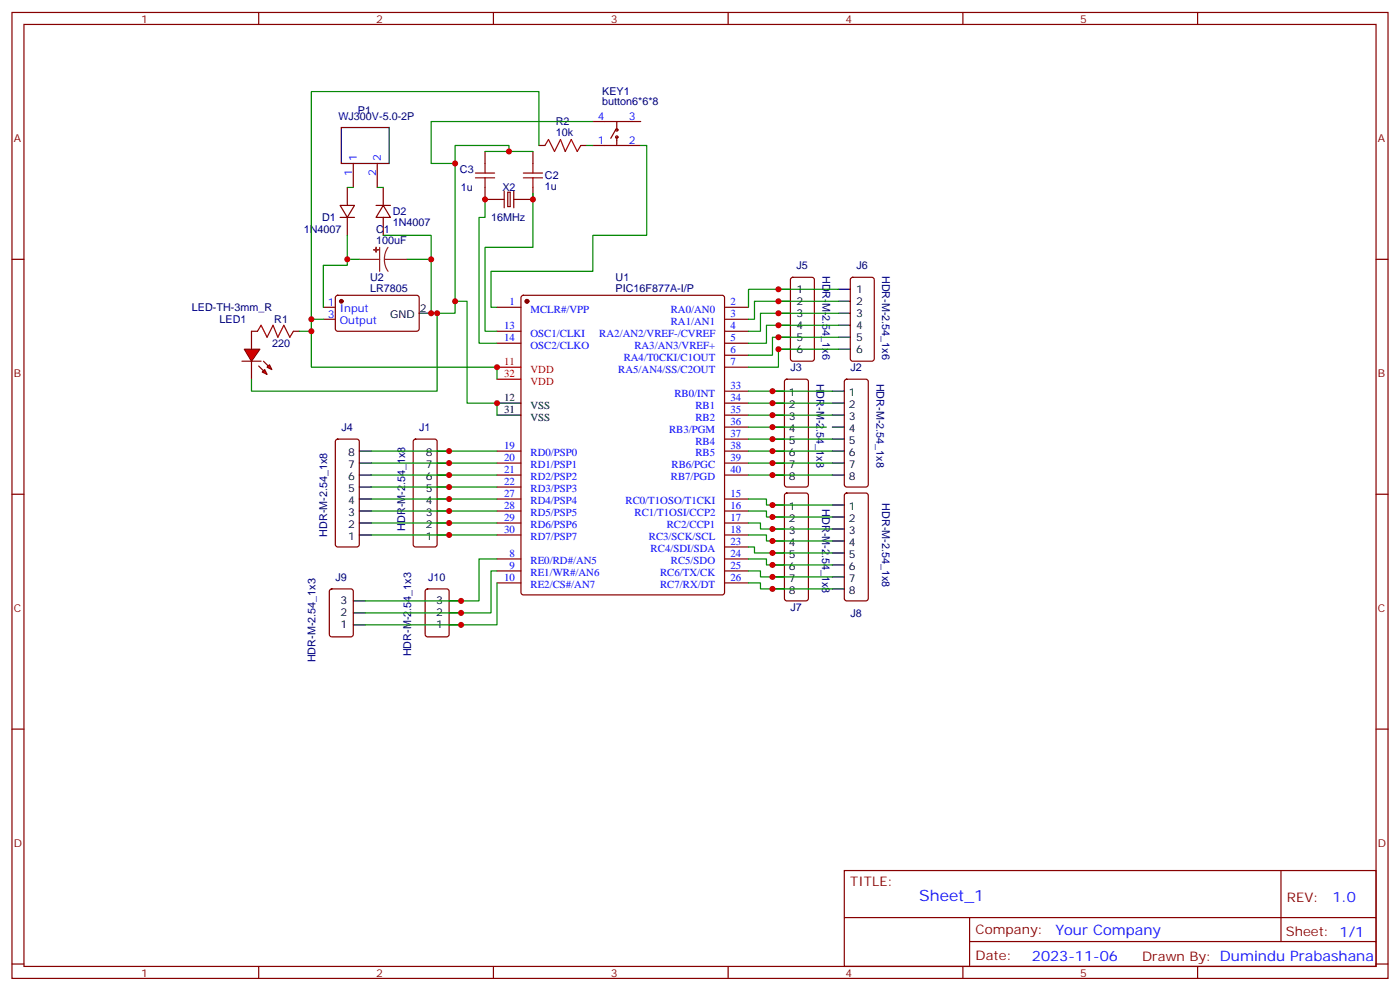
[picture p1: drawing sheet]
<svg xmlns="http://www.w3.org/2000/svg" width="412mm" height="292mm" viewBox="0 0 412 292" stroke-linecap="round" stroke-linejoin="round" font-family="sans-serif">
<g fill="none" stroke="#870000" stroke-width=".35">
<path d="M3.5 3.7h405.4v284.3h-405.4zM7.1 7.2h398.2v277.3h-398.2zM76.2 3.7v3.5M145.3 3.7v3.5M214.5 3.7v3.5M283.6 3.7v3.5M352.8 3.7v3.5M102.3 55.2v5.3M104.1 48.1v7.1M111.1 48.1v7.1M112.9 55.2v5.3M3.5 76.3h3.6"/>
<path d="M100.2 60.5h4.2l-2.1 3.5zM100.2 64h4.2M102.3 64v5.3M110.8 60.5h4.2M112.9 60.5l2.1 3.5h-4.2zM112.9 64v5.3M405.3 76.3h3.6M95.2 94h3.6M95.2 90.5h3.6M99 87.1l.5-.2 23.5 .1 .5 .6-.1 9.5-.6 .4-23.6-.1-.4-.6v-9.2zM146.4 97.5h7.1M146.4 90.5h7.1"/>
<path d="M153.7 87.1l.5-.2h58.5l.5 .2 .2 .5v86.8l-.2 .5-.5 .2h-58.5l-.5-.2-.2-.5v-86.8zM213.4 97.5h7.1M213.4 94h7.1M213.4 90.5h7.1M233.1 81.8l.4-.2h5.7l.6 .5 .1 23.5-.5 .7h-5.9l-.6-.4-.1-23.6zM250.7 81.8l.5-.2h5.6l.7 .5v23.5l-.4 .7h-5.9l-.7-.4v-23.6zM146.4 101h7.1M213.4 118.7h7.1M213.4 115.1h7.1M213.4 101h7.1M213.4 108.1h7.1M213.4 104.6h7.1"/>
<path d="M231.3 111.8l.5-.2h5.6l.5 .2 .2 .5v30.4l-.2 .5-.5 .2h-5.6l-.5-.3-.2-.4v-30.4zM248.9 111.8l.5-.2h5.7l.5 .2 .2 .5v30.4l-.3 .5-.4 .2h-5.7l-.5-.3-.2-.4v-30.4zM99 129.5l.5-.2h5.6l.5 .2 .2 .5v30.3l-.2 .5-.5 .2h-5.6l-.5-.2-.2-.5v-30.3zM121.9 129.5l.5-.2h5.7l.5 .2 .2 .5v30.3l-.3 .5-.4 .2h-5.7l-.5-.2-.2-.5v-30.3zM146.4 139.8h7.1M146.4 136.3h7.1M146.4 132.8h7.1M213.4 139.8h7.1M213.4 136.3h7.1M213.4 132.8h7.1M213.4 129.3h7.1M213.4 125.7h7.1"/>
<path d="M213.4 122.2h7.1M3.5 145.5h3.6M146.4 157.5h7.1M146.4 154h7.1M146.4 150.4h7.1M146.4 146.9h7.1M146.4 143.4h7.1M213.4 157.5h7.1M213.4 154h7.1M213.4 150.4h7.1M213.4 146.9h7.1M231.3 145.3l.5-.2h5.6l.5 .2 .2 .5v30.4l-.2 .5-.5 .2h-5.6l-.5-.3-.2-.4v-30.4z"/>
<path d="M248.9 145.3l.5-.2h5.7l.5 .2 .2 .5v30.4l-.3 .5-.4 .2h-5.7l-.5-.3-.2-.4v-30.4zM405.3 145.5h3.6M146.4 171.6h7.1M146.4 168.1h7.1M146.4 164.5h7.1M213.4 171.6h7.1M213.4 168.1h7.1M213.4 164.5h7.1M213.4 161h7.1M3.5 214.6h3.6M405.3 214.6h3.6M248.7 256.3h156.6v28.2h-156.6z"/>
<path d="M377.3 256.3v20.9M248.7 270.1h156.5M285.6 277.2h119.6M285.6 270.1v14.1M3.5 283.8h3.6M76.2 284.5v3.5M145.3 284.5v3.5M214.5 284.5v3.5M283.6 284.5v3.5M352.8 284.5v3.5M405.3 283.8h3.6"/>
</g>
<g fill="#870000" stroke="#870000" stroke-width=".35">
<circle cx="155.2" cy="88.7" r=".53"/>
<circle cx="100.5" cy="88.7" r=".53"/>
</g>
<path d="M146.4 111.6h7.1M146.4 108.1h7.1" fill="none" stroke="#f00" stroke-width=".35"/>
<g fill="none" stroke="#000" stroke-width=".35">
<path d="M100.5 37.5h14.2v10.6h-14.2zM123.5 92.2h3.5M229.3 85.2h3.5M229.3 88.7h3.5M229.3 92.2h3.5M229.3 95.7h3.5M229.3 99.3h3.5M246.9 85.2h3.6M246.9 88.7h3.6M246.9 92.2h3.6M246.9 95.7h3.6M246.9 99.3h3.6"/>
<path d="M146.4 118.7h7.1M227.5 118.7h3.6M227.5 115.1h3.6M229.3 102.8h3.5M245.2 118.7h3.5M245.2 115.1h3.5M246.9 102.8h3.6M105.8 139.8h3.6M105.8 136.3h3.6M105.8 132.8h3.6M128.8 139.8h3.5M128.8 136.3h3.5"/>
<path d="M128.8 132.8h3.5M146.4 122.2h7.1M227.5 122.2h3.6M227.5 139.8h3.6M227.5 136.3h3.6M227.5 132.8h3.6M227.5 125.7h3.6M227.5 129.3h3.6M245.2 122.2h3.5M245.2 139.8h3.5M245.2 136.3h3.5M245.2 132.8h3.5"/>
<path d="M245.2 125.7h3.5M245.2 129.3h3.5M105.8 157.5h3.6M105.8 154h3.6M105.8 150.4h3.6M105.8 146.9h3.6M105.8 143.4h3.6M128.8 157.5h3.5M128.8 154h3.5M128.8 150.4h3.5M128.8 146.9h3.5M128.8 143.4h3.5"/>
<path d="M227.5 148.7h3.6M227.5 152.2h3.6M227.5 155.7h3.6M227.5 159.2h3.6M245.2 148.7h3.5M245.2 152.2h3.5M245.2 155.7h3.5M245.2 159.2h3.5M227.5 162.8h3.6M227.5 166.3h3.6M227.5 169.8h3.6M227.5 173.4h3.6"/>
<path d="M245.2 162.8h3.5M245.2 166.3h3.5M245.2 169.8h3.5M245.2 173.4h3.5"/>
</g>
<g fill="none" stroke="#008700" stroke-width=".35">
<path d="M102.3 55.2h1.8M111.1 55.2h1.8M102.3 69.3v8.8h-7.1v12.4M102.3 76.3h3.5M112.9 69.3h14.1v22.9h7.1v-3.5h3.5v30h8.8v3.5M119.9 76.3h7.1M95.2 94h-3.5v14.1h54.7v3.5M246.9 85.2h-26.4v5.3M246.9 88.7h-24.7v5.3h-1.7M246.9 92.2h-22.9v5.3h-3.5M246.9 95.7h-21.1v5.3h-5.3M246.9 99.3h-19.4v5.3h-7"/>
<path d="M220.5 115.1h24.7M220.5 118.7h24.7M246.9 102.8h-17.6v5.3h-8.8M109.4 132.8h37M109.4 136.3h37M109.4 139.8h37M220.5 122.2h24.7M220.5 125.7h22.9M220.5 129.3h24.7M220.5 132.8h24.7M220.5 136.3h24.7M220.5 139.8h24.7"/>
<path d="M109.4 154h37M109.4 143.4h37M109.4 146.9h37M109.4 150.4h37M109.4 157.5h37M220.5 146.9h5.3v1.8h19.4M220.5 150.4h5.3v1.8h19.4M220.5 154h3.5v1.7h21.2M220.5 157.5h5.3v1.7h19.4M220.5 161h1.7v1.8h23M220.5 164.5h5.3v1.8h19.4M220.5 168.1h3.5v1.7h21.2"/>
<path d="M220.5 171.6h3.5v1.8h21.2"/>
</g>
<path d="M105.8 76.3h6M111.8 72.8v7.1M113.2 76.3l.3 1.9 .8 1.7M113.2 76.3h6.7M114.3 72.8l-.8 1.7-.3 1.8" fill="none" stroke="#8c2424" stroke-width=".35"/>
<g fill="#8c2424" stroke="#8c2424" stroke-width=".35">
<path d="M110.8 72.8v1.4z"/>
<path d="M110.1 73.5l1.4 .1z"/>
</g>
<g fill="#f00" stroke="#870000" stroke-width=".35">
<path d="M72 102.8h4.6l-2.5 3.5z"/>
<path d="M71.3 106.3h5.6z"/>
</g>
<g fill="#870000" stroke="#870000" stroke-width=".35">
<path d="M77.6 106.3l1.4 1.4z"/>
<path d="M76.2 107.7l1.4 1.4z"/>
</g>
<g fill="#f00" stroke="#870000" stroke-width=".35">
<path d="M79.4 107.4l.7 1.4-1.4-.7z"/>
<path d="M77.3 109.5l.7-.7 .7 1.4z"/>
</g>
<g fill="none" stroke="#870000" stroke-width=".35">
<path d="M174.6 35.8h14.1M181.3 38.2l-1.4 2.5M181.7 35.8v2.4M142.9 55.2v3.5h5.6M142.9 44.6v3.5M148.5 56.2v5M149.6 56.6h.7v4.2h-.7zM151.3 56.2v5M157 55.2v3.5h-5.7M157 44.6v3.5M158.7 42.8h1.8M171.1 42.8h1.8"/>
<path d="M174.6 42.8h14.1M181.7 40.4v2.4M75.8 97.5h-1.7v5.3M86.4 97.5h1.8M74.1 106.3v5.3M97.2 173.6l.5-.2h5.7l.6 .4 .1 13-.5 .6-5.9 .1-.6-.5-.1-12.9zM125.5 173.6l.4-.2h5.7l.6 .4 .1 13-.5 .6-5.9 .1-.6-.5-.1-12.9z"/>
<circle cx="181.7" cy="38.2" r=".35"/>
<circle cx="181.7" cy="40.4" r=".35"/>
</g>
<path d="M140.1 52.4h5.6M140.1 50.9h5.6M142.9 48.1v2.8M142.9 52.4v2.8M154.2 52.4h5.6M154.2 50.9h5.6M157 48.1v2.8M157 52.4v2.8M160.5 42.8l1.1-1.7 1.7 3.5 1.8-3.5 1.4 3.5 1.8-3.5 1.7 3.5 1.1-1.8M75.8 97.5l1.1-1.8 1.8 3.6 1.7-3.6 1.4 3.6 1.8-3.6 1.8 3.6 1-1.8" fill="none" stroke="#a10000" stroke-width=".35"/>
<g fill="none" stroke="#008700" stroke-width=".35">
<path d="M174.6 35.8h-47.6v12.3h7.1M142.9 58.7v5.3h-1.8v37h5.3M142.9 44.6h14.1M149.9 44.6v-1.8h-15.8v45.9M157 56.9v15.9h-14.1v24.7h3.5M158.7 42.8v-15.8h-67v67M172.9 42.8h1.7M188.7 42.8h1.8v26.5h-15.9v10.6h-30v10.6h1.8M88.2 97.5h3.5M128.8 92.2v22.9h-54.7v-3.5M146.4 164.5h-5.3v12.4h-33.5M146.4 168.1h-1.8v12.3h-37"/>
<path d="M146.4 171.6v12.3h-38.8"/>
</g>
<path d="M104.1 176.9h3.5M132.3 176.9h3.5M104.1 183.9h3.5M104.1 180.4h3.5M132.3 183.9h3.5M132.3 180.4h3.5" fill="none" stroke="#000" stroke-width=".35"/>
<g fill="#c00">
<circle cx="227.5" cy="115.1" r=".88"/>
<circle cx="227.5" cy="118.7" r=".88"/>
<circle cx="227.5" cy="122.2" r=".88"/>
<circle cx="227.5" cy="125.7" r=".88"/>
<circle cx="227.5" cy="129.3" r=".88"/>
<circle cx="227.5" cy="132.8" r=".88"/>
<circle cx="227.5" cy="136.3" r=".88"/>
<circle cx="227.5" cy="139.8" r=".88"/>
<circle cx="132.3" cy="132.8" r=".88"/>
<circle cx="132.3" cy="136.3" r=".88"/>
<circle cx="132.3" cy="139.8" r=".88"/>
<circle cx="132.3" cy="143.4" r=".88"/>
<circle cx="132.3" cy="146.9" r=".88"/>
<circle cx="132.3" cy="150.4" r=".88"/>
<circle cx="132.3" cy="154" r=".88"/>
<circle cx="132.3" cy="157.5" r=".88"/>
<circle cx="229.3" cy="85.2" r=".88"/>
<circle cx="229.3" cy="88.7" r=".88"/>
<circle cx="229.3" cy="92.2" r=".88"/>
<circle cx="229.3" cy="95.7" r=".88"/>
<circle cx="229.3" cy="99.3" r=".88"/>
<circle cx="229.3" cy="102.8" r=".88"/>
<circle cx="227.5" cy="148.7" r=".88"/>
<circle cx="227.5" cy="152.2" r=".88"/>
<circle cx="227.5" cy="155.7" r=".88"/>
<circle cx="227.5" cy="159.2" r=".88"/>
<circle cx="227.5" cy="162.8" r=".88"/>
<circle cx="227.5" cy="166.3" r=".88"/>
<circle cx="227.5" cy="169.8" r=".88"/>
<circle cx="227.5" cy="173.4" r=".88"/>
<circle cx="146.4" cy="108.1" r=".88"/>
<circle cx="146.4" cy="118.7" r=".88"/>
<circle cx="127" cy="92.2" r=".88"/>
<circle cx="127" cy="76.3" r=".88"/>
<circle cx="102.3" cy="76.3" r=".88"/>
<circle cx="91.7" cy="97.5" r=".88"/>
<circle cx="128.8" cy="92.2" r=".88"/>
<circle cx="135.8" cy="176.9" r=".88"/>
<circle cx="135.8" cy="180.4" r=".88"/>
<circle cx="135.8" cy="183.9" r=".88"/>
<circle cx="157" cy="58.7" r=".88"/>
<circle cx="142.9" cy="58.7" r=".88"/>
<circle cx="134.1" cy="88.7" r=".88"/>
<circle cx="149.9" cy="44.6" r=".88"/>
<circle cx="91.7" cy="94" r=".88"/>
<circle cx="134.1" cy="48.1" r=".88"/>
</g>
<text font-size="4.6" fill="#00f" x="270.8" y="265.3">Sheet_1</text>
<g font-size="4.2" fill="#00f">
<text x="392.5" y="265.5">1.0</text>
<text x="310.9" y="275.1">Your Company</text>
<text x="304" y="282.9">2023-11-06</text>
</g>
<g font-size="3.9" fill="#800">
<text x="250.5" y="260.8">TITLE:</text>
<text x="379.1" y="265.5">REV:</text>
<text x="287.4" y="275">Company:</text>
<text x="378.7" y="275.7">Sheet: 1/1</text>
<text x="287.4" y="282.7">Date:</text>
<text x="336.4" y="282.8">Drawn By: Dumindu Prabashana</text>
</g>
<g font-size="3.2" fill="#800">
<text x="41.6" y="6.7">1</text>
<text x="110.8" y="6.7">2</text>
<text x="179.9" y="6.7">3</text>
<text x="249.1" y="6.7">4</text>
<text x="318.2" y="6.7">5</text>
<text x="4.1" y="41.8">A</text>
<text x="405.9" y="41.8">A</text>
<text x="4.1" y="110.9">B</text>
<text x="405.9" y="110.9">B</text>
<text x="4.1" y="180.1">C</text>
<text x="405.9" y="180.1">C</text>
<text x="4.1" y="249.2">D</text>
<text x="405.9" y="249.2">D</text>
<text x="41.6" y="287.5">1</text>
<text x="110.8" y="287.5">2</text>
<text x="179.9" y="287.5">3</text>
<text x="249.1" y="287.5">4</text>
<text x="318.2" y="287.5">5</text>
</g>
<g font-size="3.2" fill="#000080">
<text x="177.4" y="27.9">KEY1</text>
<text x="99.7" y="35.2">WJ300V-5.0-2P</text>
<text x="105.4" y="33.4">P1</text>
<text x="177.4" y="31">button6*6*8</text>
<text x="163.7" y="40">10k</text>
<text x="163.7" y="36.8">R2</text>
<text x="135.5" y="51">C3</text>
<text x="160.5" y="52.8">C2</text>
<text x="135.8" y="56.3">1u</text>
<text x="148" y="56.3">X2</text>
<text x="160.5" y="56">1u</text>
<text x="94.9" y="65.1">D1</text>
<text x="115.7" y="63.4">D2</text>
<text x="144.7" y="65.1">16MHz</text>
<text x="89.5" y="68.7">1N4007</text>
<text x="110.8" y="71.8">100uF</text>
<text x="110.8" y="68.6">C1</text>
<text x="115.7" y="66.6">1N4007</text>
<text x="109" y="82.8">U2</text>
<text x="181.3" y="82.7">U1</text>
<text x="234.6" y="79.3">J5</text>
<text x="242.3" y="81.2" transform="rotate(90 242.3 81.2)">HDR-M-2.54_1x6</text>
<text x="252.3" y="79.3">J6</text>
<text x="259.9" y="81.2" transform="rotate(90 259.9 81.2)">HDR-M-2.54_1x6</text>
<text x="109" y="85.9">LR7805</text>
<text x="181.3" y="85.9">PIC16F877A-I/P</text>
<text x="56.5" y="91.6">LED-TH-3mm_R</text>
<text x="64.7" y="95.1">LED1</text>
<text x="80.8" y="95.1">R1</text>
<text x="80.2" y="102.2">220</text>
<text x="232.9" y="109.2">J3</text>
<text x="240.5" y="112.9" transform="rotate(90 240.5 112.9)">HDR-M-2.54_1x8</text>
<text x="250.5" y="109.2">J2</text>
<text x="258.2" y="112.9" transform="rotate(90 258.2 112.9)">HDR-M-2.54_1x8</text>
<text x="100.6" y="126.9">J4</text>
<text x="123.5" y="126.9">J1</text>
<text x="242.2" y="150" transform="rotate(90 242.2 150)">HDR-M-2.54_1x8</text>
<text x="259.8" y="148.2" transform="rotate(90 259.8 148.2)">HDR-M-2.54_1x8</text>
<text x="96.4" y="157.9" transform="rotate(-90 96.4 157.9)">HDR-M-2.54_1x8</text>
<text x="119.3" y="156.2" transform="rotate(-90 119.3 156.2)">HDR-M-2.54_1x8</text>
<text x="98.8" y="171">J9</text>
<text x="126.1" y="171">J10</text>
<text x="232.9" y="179.8">J7</text>
<text x="250.5" y="181.6">J8</text>
<text x="92.9" y="195" transform="rotate(-90 92.9 195)">HDR-M-2.54_1x3</text>
<text x="121.2" y="193.2" transform="rotate(-90 121.2 193.2)">HDR-M-2.54_1x3</text>
</g>
<g font-size="3.2" fill="#00f">
<text x="176.1" y="35.4">4</text>
<text x="185.2" y="35.4">3</text>
<text x="105.1" y="47.4" transform="rotate(-90 105.1 47.4)">1</text>
<text x="112.2" y="47.4" transform="rotate(-90 112.2 47.4)">2</text>
<text x="176.1" y="42.5">1</text>
<text x="185.2" y="42.5">2</text>
<text x="103.7" y="51.9" transform="rotate(-90 103.7 51.9)">1</text>
<text x="110.8" y="51.9" transform="rotate(-90 110.8 51.9)">2</text>
<text x="150.1" y="89.7">1</text>
<text x="215.2" y="89.7">2</text>
<text x="96.6" y="90.1">1</text>
<text x="96.6" y="93.6">3</text>
<text x="100.1" y="91.9">Input</text>
<text x="100.1" y="95.4">Output</text>
<text x="156.3" y="92">MCLR#/VPP</text>
<text x="197.6" y="95.6">RA1/AN1</text>
<text x="197.6" y="92">RA0/AN0</text>
<text x="215.2" y="93.3">3</text>
<text x="148.5" y="100.3">14</text>
<text x="148.5" y="96.8">13</text>
<text x="156.3" y="99.1">OSC1/CLKI</text>
<text x="176.5" y="99.1">RA2/AN2/VREF-/CVREF</text>
<text x="215.2" y="100.3">5</text>
<text x="215.2" y="96.8">4</text>
<text x="156.3" y="102.6">OSC2/CLKO</text>
<text x="183.7" y="106.2">RA4/T0CKI/C1OUT</text>
<text x="186.9" y="102.6">RA3/AN3/VREF+</text>
<text x="215.2" y="107.4">7</text>
<text x="215.2" y="103.9">6</text>
<text x="182.1" y="109.7">RA5/AN4/SS/C2OUT</text>
<text x="198.7" y="116.7">RB0/INT</text>
<text x="215.2" y="118">34</text>
<text x="215.2" y="114.4">33</text>
<text x="204.8" y="123.8">RB2</text>
<text x="204.8" y="120.3">RB1</text>
<text x="215.2" y="125">36</text>
<text x="215.2" y="121.5">35</text>
<text x="197.1" y="127.3">RB3/PGM</text>
<text x="204.8" y="130.8">RB4</text>
<text x="215.2" y="128.6">37</text>
<text x="148.5" y="135.6">20</text>
<text x="148.5" y="132.1">19</text>
<text x="156.3" y="137.9">RD1/PSP1</text>
<text x="156.3" y="134.4">RD0/PSP0</text>
<text x="197.8" y="137.9">RB6/PGC</text>
<text x="204.8" y="134.4">RB5</text>
<text x="215.2" y="135.6">39</text>
<text x="215.2" y="132.1">38</text>
<text x="148.5" y="142.7">22</text>
<text x="148.5" y="139.1">21</text>
<text x="156.3" y="141.4">RD2/PSP2</text>
<text x="197.6" y="141.4">RB7/PGD</text>
<text x="215.2" y="139.1">40</text>
<text x="148.5" y="149.7">28</text>
<text x="148.5" y="146.2">27</text>
<text x="156.3" y="148.5">RD4/PSP4</text>
<text x="156.3" y="145">RD3/PSP3</text>
<text x="184.3" y="148.5">RC0/T1OSO/T1CKI</text>
<text x="215.2" y="149.7">16</text>
<text x="215.2" y="146.2">15</text>
<text x="148.5" y="153.2">29</text>
<text x="156.3" y="155.5">RD6/PSP6</text>
<text x="156.3" y="152">RD5/PSP5</text>
<text x="186.9" y="152">RC1/T1OSI/CCP2</text>
<text x="196.4" y="155.5">RC2/CCP1</text>
<text x="215.2" y="153.2">17</text>
<text x="148.5" y="156.8">30</text>
<text x="156.3" y="159.1">RD7/PSP7</text>
<text x="191.1" y="159.1">RC3/SCK/SCL</text>
<text x="215.2" y="160.3">23</text>
<text x="215.2" y="156.8">18</text>
<text x="150.1" y="167.4">9</text>
<text x="150.1" y="163.8">8</text>
<text x="156.3" y="166.1">RE0/RD#/AN5</text>
<text x="191.7" y="162.6">RC4/SDI/SDA</text>
<text x="197.6" y="166.1">RC5/SDO</text>
<text x="215.2" y="167.4">25</text>
<text x="215.2" y="163.8">24</text>
<text x="148.5" y="170.9">10</text>
<text x="156.3" y="173.2">RE2/CS#/AN7</text>
<text x="156.3" y="169.7">RE1/WR#/AN6</text>
<text x="194.4" y="173.2">RC7/RX/DT</text>
<text x="194.4" y="169.7">RC6/TX/CK</text>
<text x="215.2" y="170.9">26</text>
</g>
<g font-size="3.2">
<text x="234.6" y="86.2">1</text>
<text x="234.6" y="89.7">2</text>
<text x="252.2" y="86.2">1</text>
<text x="252.2" y="89.7">2</text>
<text x="114.9" y="93.6">GND</text>
<text x="123.6" y="91.9">2</text>
<text x="234.6" y="93.3">3</text>
<text x="252.2" y="93.3">3</text>
<text x="234.6" y="96.8">4</text>
<text x="234.6" y="100.3">5</text>
<text x="252.2" y="96.8">4</text>
<text x="252.2" y="100.3">5</text>
<text x="234.6" y="103.9">6</text>
<text x="252.2" y="103.9">6</text>
<text x="148.5" y="118">12</text>
<text x="232.4" y="116.6">1</text>
<text x="250" y="116.6">1</text>
<text x="148.5" y="121.5">31</text>
<text x="156.3" y="123.8">VSS</text>
<text x="156.3" y="120.3">VSS</text>
<text x="232.4" y="120.1">2</text>
<text x="232.4" y="123.6">3</text>
<text x="250" y="120.1">2</text>
<text x="250" y="123.6">3</text>
<text x="232.4" y="127.1">4</text>
<text x="232.4" y="130.7">5</text>
<text x="250" y="127.1">4</text>
<text x="250" y="130.7">5</text>
<text x="102.5" y="137.7">7</text>
<text x="102.5" y="134.2">8</text>
<text x="125.4" y="137.7">7</text>
<text x="125.4" y="134.2">8</text>
<text x="232.4" y="134.2">6</text>
<text x="232.4" y="137.7">7</text>
<text x="250" y="134.2">6</text>
<text x="250" y="137.7">7</text>
<text x="102.5" y="141.3">6</text>
<text x="125.4" y="141.3">6</text>
<text x="232.4" y="141.3">8</text>
<text x="250" y="141.3">8</text>
<text x="102.5" y="148.3">4</text>
<text x="102.5" y="144.8">5</text>
<text x="125.4" y="148.3">4</text>
<text x="125.4" y="144.8">5</text>
<text x="102.5" y="155.4">2</text>
<text x="102.5" y="151.8">3</text>
<text x="125.4" y="155.4">2</text>
<text x="125.4" y="151.8">3</text>
<text x="232.4" y="150.1">1</text>
<text x="232.4" y="153.6">2</text>
<text x="250" y="150.1">1</text>
<text x="250" y="153.6">2</text>
<text x="102.5" y="158.9">1</text>
<text x="125.4" y="158.9">1</text>
<text x="232.4" y="157.1">3</text>
<text x="232.4" y="160.7">4</text>
<text x="250" y="157.1">3</text>
<text x="250" y="160.7">4</text>
<text x="232.4" y="164.2">5</text>
<text x="232.4" y="167.7">6</text>
<text x="250" y="164.2">5</text>
<text x="250" y="167.7">6</text>
<text x="232.4" y="171.2">7</text>
<text x="250" y="171.2">7</text>
<text x="100.3" y="177.9">3</text>
<text x="128.5" y="177.9">3</text>
<text x="232.4" y="174.8">8</text>
<text x="250" y="174.8">8</text>
<text x="100.3" y="185">1</text>
<text x="100.3" y="181.5">2</text>
<text x="128.5" y="185">1</text>
<text x="128.5" y="181.5">2</text>
</g>
<g font-size="3.2" fill="#f00">
<text x="148.5" y="107.4">11</text>
<text x="148.5" y="110.9">32</text>
<text x="156.3" y="113.2">VDD</text>
<text x="156.3" y="109.7">VDD</text>
</g>
</svg>
